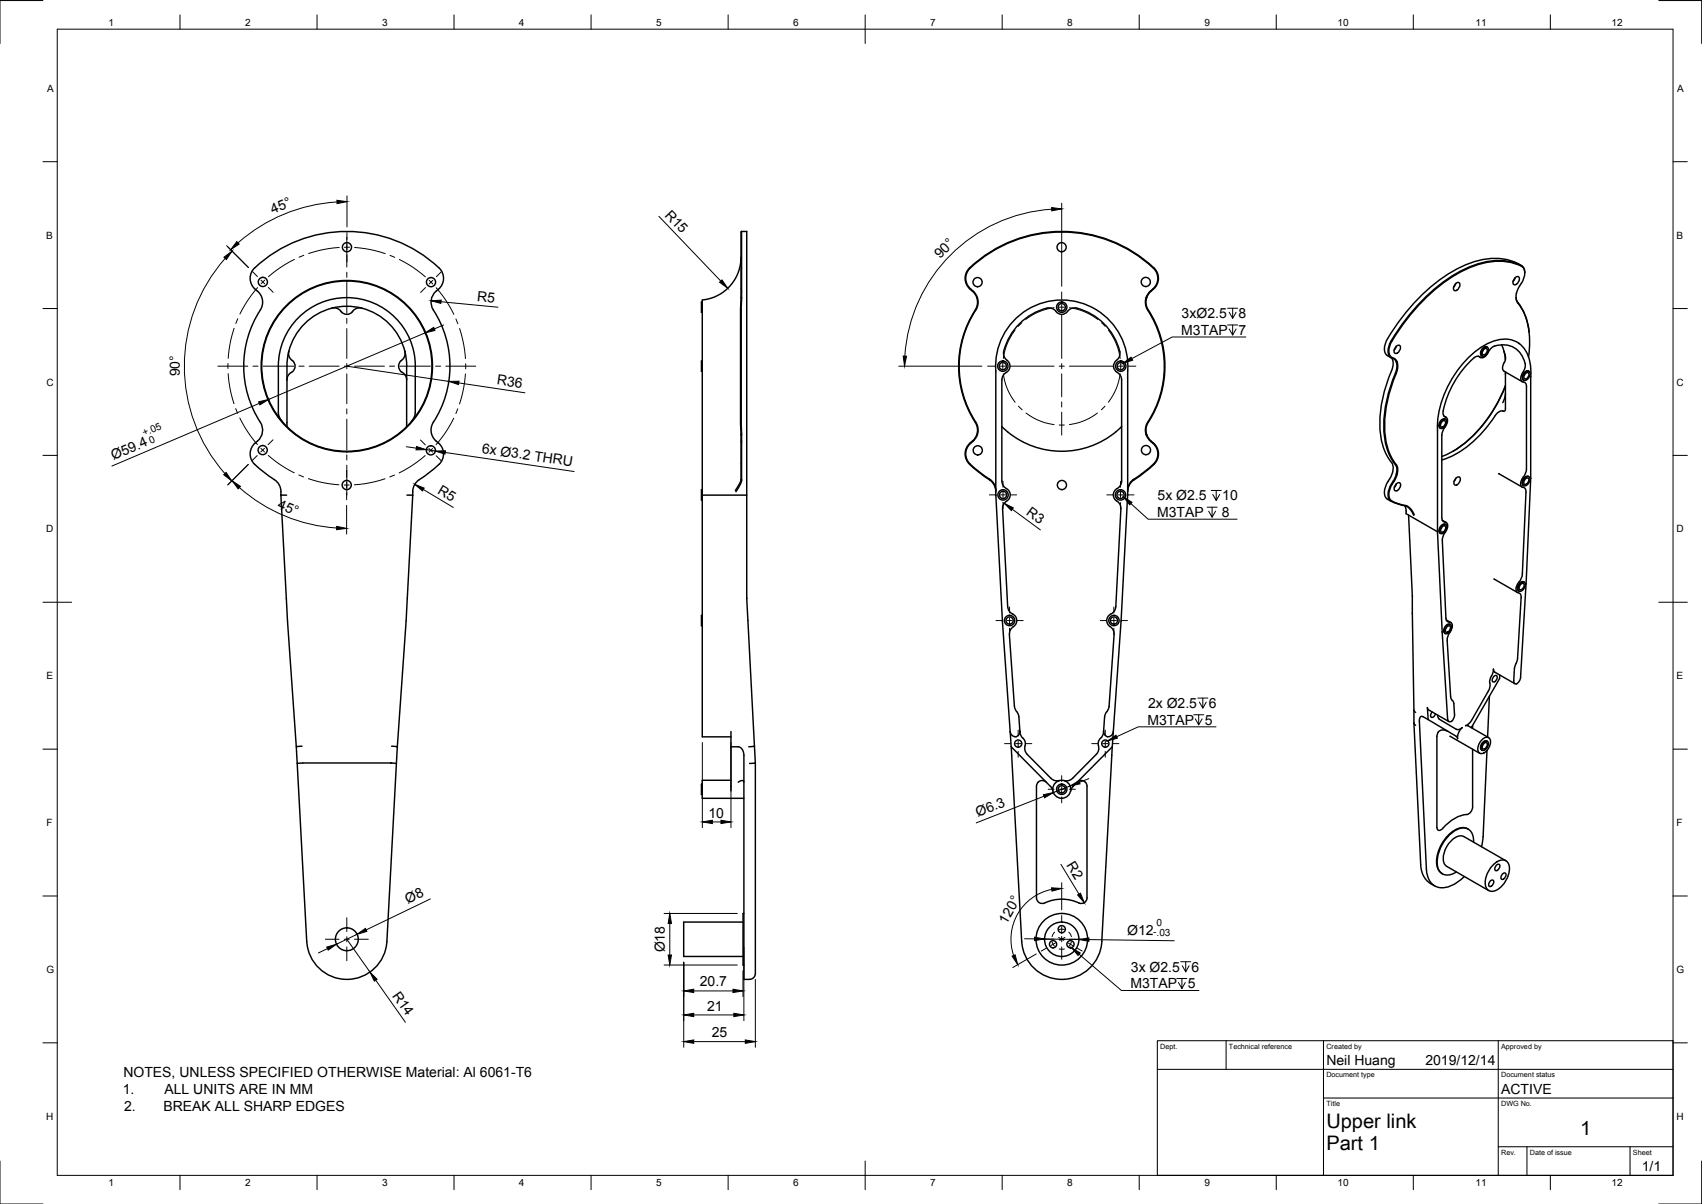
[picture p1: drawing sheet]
<svg xmlns="http://www.w3.org/2000/svg" width="594mm" height="420mm" viewBox="0 0 594 420" stroke-linecap="round" stroke-linejoin="round" font-family="sans-serif">
<g fill="none" stroke="#000" stroke-width=".51">
<path d="M258.7 89.8a15.4 15.4 0 0 1-13.6 15.1v152.2h10M258.8 80.8h1.8l.1 128 2.6 51.6M258.8 80.8v86.9l-.4 1.3-1.5 2.6M258.8 80.8l-.1 .2-.2 26.5 .2 59.8-.4 1.1-1.6 2.8M508.1 99a.82 .82 0 0 1 1.4 0 2.08 2.08 0 0 1-1.7 2.4 1.52 1.52 0 0 1 .3-2.4zM508.1 98.9l-.7 1.3M528.9 96.9a.82 .82 0 0 1 1.4 0 2.08 2.08 0 0 1-1.7 2.5 1.52 1.52 0 0 1 .3-2.5zM528.9 96.9l-.8 1.3M529.8 92a21.7 21.7 0 0 0-18.6 .6 62.9 62.9 0 0 0-26.9 25.5M529.8 92h.1M529.9 92l1.3 .8M532.2 95.2l-.3-1.6a3.1 3.1 0 0 0-2.4-1.6 23.9 23.9 0 0 0-19.1 2.3 64.9 64.9 0 0 0-25.5 26.2 3.3 3.3 0 0 0 1.4 4.6 3.8 3.8 0 0 1 1 4.6 44.6 44.6 0 0 0-3.9 24.1 24.6 24.6 0 0 0 4.1 9.2 6.5 6.5 0 0 1-1.2 4.9 6.2 6.2 0 0 0-1.3 6.5 11.5 11.5 0 0 0 5.5 2.1"/>
<path d="M89.9 101.6a5 5 0 0 1 1 6.6 36.2 36.2 0 0 0 .4 39.9 5.5 5.5 0 0 1-2.6 6.9 5.1 5.1 0 0 0 .9 7.7l4.5 3.6a6 6 0 0 1 3.9 6.5h2.1M115.9 107.5h1.4l1.1 .6a2.84 2.84 0 0 0 5 .1l1.4-.7h1.4M115.9 107.5a20.9 20.9 0 0 0-15.1 15.1M126.3 107.5a20.9 20.9 0 0 0-10.4 0M126.3 107.5a20.9 20.9 0 0 1 15 15.1M152.2 101.6a5 5 0 0 0-.9 6.6 36.2 36.2 0 0 1-.4 39.9 5.2 5.2 0 0 0 2.1 6.5M153 101l-.8 .6M153 101a5 5 0 0 0 .2-7.5 46.8 46.8 0 0 0-65.1 .9 5.2 5.2 0 0 0 1.8 7.2M245.1 105.4h-.3v3.6h.3M339.4 101.6a5.2 5.2 0 0 1-.9-8.1 46.8 46.8 0 0 1 65 .9 5.2 5.2 0 0 1-1.7 7.2M339.4 101.6a5 5 0 0 1 1 6.6 36.6 36.6 0 0 0 .5 40.2 5 5 0 0 1-1.5 5.5 5.1 5.1 0 0 0-1 8.2M375.8 107.5a20.3 20.3 0 0 1 15.1 16.3l-.7 1.5a2.71 2.71 0 0 0-1.5 2.6 2.71 2.71 0 0 0 1.7 2.4l.9 1.2 .2 1.1v35.3"/>
<path d="M375.8 107.5a3.8 3.8 0 0 0-3.9 1.8 2.67 2.67 0 0 1-3.7-1.1l-1-.6a4.1 4.1 0 0 0-3.3 .4 20.1 20.1 0 0 0-13.6 15.8l.7 1.5a2.71 2.71 0 0 1 1.5 2.6 2.71 2.71 0 0 1-1.7 2.4l-.9 1.2-.2 1.1M400.8 108.2a36.5 36.5 0 0 1-.5 40.1 5 5 0 0 0 1.5 5.6M401.8 101.6a5 5 0 0 0-1 6.6M484.3 118.2a4.5 4.5 0 0 0 0 5.9M529.2 103.8l.6 1.8M529.8 105.6a19.1 19.1 0 0 1 3.9 10.3M530.1 119.7l.3 .3M100.8 122.6v1.5l.5 1.1a2.81 2.81 0 0 1 1.7 2.7 2.81 2.81 0 0 1-1.9 2.5l-.7 .9-.2 1.3M100.8 122.6l-.6 4.4v21.9M141.3 122.6v1.5l-.5 1.1a2.83 2.83 0 0 0-1.7 2.7 2.83 2.83 0 0 0 1.9 2.5l.7 .9 .2 1.3M141.3 122.6l.7 4.4-.1 21.9M245.1 126h-.3v3.6h.3"/>
<path d="M349.7 132.6v35.3M484.3 124.1l1.2 .7M485.7 124.9l.5 1v1.9a50.2 50.2 0 0 0-4.4 23.5 19.5 19.5 0 0 0 4.2 10.6 6.8 6.8 0 0 1-1.5 6.1 4.6 4.6 0 0 0-.2 6.2M486 124.8l.5 .3M486.5 125a4.1 4.1 0 0 1 .9 5.3 41.6 41.6 0 0 0-3.3 25.1 18.2 18.2 0 0 0 3.5 7l.3 1.1-.3 2M487.4 120.9a.82 .82 0 0 1 1.4 0 2.08 2.08 0 0 1-1.8 2.4 1.52 1.52 0 0 1 .4-2.4zM487.4 120.8l-.8 1.3M516 124.3l.8 .5M517.9 121.5a.91 .91 0 0 1 1.3-.3 .91 .91 0 0 1 .3 1.2 1.88 1.88 0 0 1-2.3 1.8l-.2-1.2zM518 121.9a.65 .65 0 0 1 1.1-.1 1.54 1.54 0 0 1-1.5 2l-.2-.9zM519.1 121.2a1.91 1.91 0 0 0-2.3 2.3l.5 .8M524.1 120.3l.9 2.4"/>
<path d="M525 129.5l6.3 3.7M525 122.7l.4 2.9M525 122.7l.5 2-.4 1.7a2.49 2.49 0 0 0-.1 3.1M525.5 134.6a46.5 46.5 0 0 1-18.3 22.8M525.5 137.5l-1 3M525.5 129.8v.8M525.5 134.7a45 45 0 0 1-19.3 23.3l-2.9 1.3M525.7 129.9l-.2 .5v12.4a.8 .8 0 0 1-.5 .7 .8 .8 0 0 1-.9-.1l-1.4 .7a49 49 0 0 1-14.5 14.3l-4.9 2.1M531.7 132.6l.2 .1M531.7 133.3l.7 .3 .4 1.2v28.9a6.5 6.5 0 0 1-1.7 3.7 1.82 1.82 0 0 0-.3 1.8 1.82 1.82 0 0 0 1.5 1.2l.3 1.3-1.2 28.7-.4 1.4-.8 1.4M532.3 126.9a5.6 5.6 0 0 1-1.2 4l-.3 1.3a1.05 1.05 0 0 0 .9 1.1M532.4 126.9a7.8 7.8 0 0 0-11.9-5.4l-.4 .4a4.5 4.5 0 0 1-2.9 3l-.6-.3a1.54 1.54 0 0 0-2.2 .4 34.5 34.5 0 0 0-10.7 18.4"/>
<path d="M532.5 129.9a.91 .91 0 0 1 1.2-.3 .91 .91 0 0 1 .3 1.2 1.88 1.88 0 0 1-2.2 1.8l-.2-1.1zM532.5 130.3a.65 .65 0 0 1 1.1 0 1.54 1.54 0 0 1-1.4 1.9l-.3-.9zM533.5 124.6a24.2 24.2 0 0 0-3.7-18.9 5.4 5.4 0 0 1 .6-5.9 5.3 5.3 0 0 0 1.1-6.6 19.9 19.9 0 0 0-16.9-.4 58.9 58.9 0 0 0-27.1 23.6l-1.6 2.6a4.6 4.6 0 0 0-.2 5.6l.3 .2M533.7 129.6a1.91 1.91 0 0 0-2.4 2.4l.4 .6M98.5 147a4.9 4.9 0 0 1-1.3-3v-16.2a23.9 23.9 0 0 1 23.9-23.9 23.9 23.9 0 0 1 23.8 23.9v16.2a4.8 4.8 0 0 1-1.3 3M153 154.6a5.1 5.1 0 0 1-.5 8.1l-4.5 3.6a6 6 0 0 0-3.9 6.5h-2.1M349.7 148.8l.6 .7a29.7 29.7 0 0 0 41.2-.6v-.1M401.8 153.9a5.2 5.2 0 0 1 .3 8.8l-6.2 4.7M502.6 149.4l.2 .1M503.4 146.7a.91 .91 0 0 1 1.2-.4 .91 .91 0 0 1 .3 1.3 1.88 1.88 0 0 1-2.2 1.8l-.2-1.2zM503.4 147.1a.65 .65 0 0 1 1.1-.1 1.54 1.54 0 0 1-1.4 2l-.3-.9zM503.7 143.4a1.87 1.87 0 0 0 1.3 2.4 3 3 0 0 1-.7 3.3"/>
<path d="M504 145.2l.7 .4M504.4 149.1l-.8 1.3-.3 1.4v29.4a1.81 1.81 0 0 0 1.6 1.2 3 3 0 0 1-.7 3.8l-.8 2.3 1.4 27.7a1.74 1.74 0 0 0 1.7 1.1 2.91 2.91 0 0 1-.7 3.8l-.7 2.3 1.3 19.8 1 2.4 .3 3.8-.3 1.4a1.04 1.04 0 0 1-1 1.1 1.04 1.04 0 0 1-1.1-.9l-1.9-30.5-1.6-34.9M504.4 146.2l.2 .1M504.4 146.2a2.09 2.09 0 0 0-1.8 3.1M98 172.8a2537.4 2537.4 0 0 0 5.4 87.8l2-.2M144.1 172.8a2609.9 2609.9 0 0 1-5.4 87.8M245.1 170.9h-.3v3.6h.3M245.1 172.8h15.5M338.4 162.1l3.7 3.1 3.4 2.3M338.6 161.9l2.9 2.5 4.7 3.5 1.1 1.7 .3 1.6M338.6 161.9a5.1 5.1 0 0 1 1.3-8.2 5.2 5.2 0 0 0 .7-6.4 36.5 36.5 0 0 1 .5-40.2l.3-.9a5.2 5.2 0 0 0-1.9-4.7 5 5 0 0 1-.9-7.9 46.6 46.6 0 0 1 64.8 .9 5.2 5.2 0 0 1-2.1 7.3 5.2 5.2 0 0 0-.7 6.5 36.5 36.5 0 0 1-.5 40.1l-.2 1a5.1 5.1 0 0 0 1.8 4.7 5 5 0 0 1 .2 8.5l-6.1 4.6M345.5 167.5l1.5 1.8 .6 2.3"/>
<path d="M349.7 167.9a4.1 4.1 0 0 0 2.4 3.3 2.62 2.62 0 0 1-1.1 4l-.9 1.3-.1 1.1 1.7 34.2M391.2 177.6l-1.7 34.2M393.6 172.8v-42.9a23.1 23.1 0 0 0-23-25.2 23.1 23.1 0 0 0-23 25.2v42.9l2.3 43.9 2.7 38.6M393.6 172.8l-2.3 43.9M484.3 174.2l1.2 .7M486.5 168.1a6.1 6.1 0 0 0-1.2 6.2 16.5 16.5 0 0 0 5.8 2.3l1.3 1 1.2 2M487.4 168.8a.82 .82 0 0 1 1.4 0 2.08 2.08 0 0 1-1.7 2.5 1.52 1.52 0 0 1 .3-2.5zM487.4 168.8l-.7 1.3M487.7 165.5l-1.2 2.6M490.3 176.5l.5 1.8M490.5 176.5l1.7 1.2 1.3 2.1M490.8 178.3v1l11 6.3"/>
<path d="M491.7 179.7l1.3 28.3 .5 44.2 .6 .9M508.2 166.9l-.6 1M508.2 166.8a.82 .82 0 0 1 1.5 0 2.08 2.08 0 0 1-1.8 2.5 1.52 1.52 0 0 1 .3-2.5zM523.1 165.3l8.2 4.7M532.4 166.7a.91 .91 0 0 1 1.3-.3 .91 .91 0 0 1 .3 1.2 1.88 1.88 0 0 1-2.3 1.8l-.2-1.2zM532.5 167.1a.65 .65 0 0 1 1.1 0 1.54 1.54 0 0 1-1.5 1.9l-.2-.9zM533.6 166.4a1.91 1.91 0 0 0-2.3 2.4l.5 .7M534.3 166.8v-35a14.2 14.2 0 0 0-3.6-11.6 10.3 10.3 0 0 0-11.4-.3 35.3 35.3 0 0 0-17.5 30.6v35.1M534.3 166.9l-1.6 36.8M534.3 166.8v.1M501.8 185.6h.1M503.4 181.5l1.4 .8"/>
<path d="M503.4 183.4a.91 .91 0 0 1 1.3-.4 .91 .91 0 0 1 .3 1.3 1.88 1.88 0 0 1-2.3 1.8l-.2-1.2zM503.5 183.8a.65 .65 0 0 1 1.1-.1 1.54 1.54 0 0 1-1.5 2l-.2-.9zM504.6 183.1a1.91 1.91 0 0 0-2.3 2.4l.5 .7M245.1 214.8h-.3v3.6h.3M351.8 211.7a3.8 3.8 0 0 0 2.4 3.1 2.62 2.62 0 0 1-.9 4.2l-.8 1.3-.2 1.1M389.5 211.7a3.8 3.8 0 0 1-2.5 3.1 2.62 2.62 0 0 0 .9 4.2l.8 1.3 .2 1.1-1.8 25.1M391.3 216.7l-2.7 38.6M493 208h.1M504.8 216.3l1.6 1M505 218.3a.91 .91 0 0 1 1.3-.3 .91 .91 0 0 1 .3 1.2 1.88 1.88 0 0 1-2.2 1.8l-.2-1.2zM505.1 218.7a.65 .65 0 0 1 1.1 0 1.54 1.54 0 0 1-1.4 1.9l-.3-.9zM506.1 217.9l.2 .1"/>
<path d="M506.1 217.8a2.09 2.09 0 0 0-1.8 3.2l.2 .1M521.4 202.1l8.3 4.7M530 206.2l.2 .1M530.2 203.2a2.71 2.71 0 0 0-.5 3.6l.3 .1a1.33 1.33 0 0 1 .9 1.6l-1.2 21.3-1 3.2-.3 4.6M530.8 203.5a.91 .91 0 0 1 1.2-.3 .91 .91 0 0 1 .4 1.2 1.88 1.88 0 0 1-2.3 1.8l-.2-1.2zM530.8 203.9a.65 .65 0 0 1 1.1-.1 1.54 1.54 0 0 1-1.4 2l-.2-.9zM532 203.2a1.91 1.91 0 0 0-2.4 2.3l.4 .7M532.7 203.7l-1.9 32.6M532.7 203.7h.1M352.3 221.4l1.8 25.1 1.5 3.6M521.4 236a.65 .65 0 0 1 1.1 0 1.54 1.54 0 0 1-1.4 1.9l-.2-.9zM521.7 234.5l7.1 4.1"/>
<path d="M521.7 234.5l-.4-1-.2 1.2a5.9 5.9 0 0 0-1 4.1l-.2 1.4-.4 1-5.9 10.2-.9 1.2-1.1 .6 .9 .1M523.5 235.6l-.1 1.2-9.8 17.1M530.8 236.3l-.8 1.8a.86 .86 0 0 1-1.5 .2l-.1-.7M255.1 255.3v5.3M352.6 255.3l.4 5.3M355.6 250.2l.4 4.9a4.4 4.4 0 0 0 1.6 3.3l.3 .9a4 4 0 0 0 .6 3.9l8.3 8.4 1.4 .8h1.6M356 255.1a1.72 1.72 0 0 1-1.6 2.1 1.72 1.72 0 0 1-1.8-1.9M493.5 247.7l.6 .9M493.5 252.3l2.4 49.7 .6 2.9a6.8 6.8 0 0 0 2.9 3.5l1.4 .8M498.5 251.1l-.3-4.2 .5 .8 7 4.1M499.9 248.4l-.4 .7a.75 .75 0 0 0 .1 1.2 .75 .75 0 0 0 1.1-.5l.4-.7M501.8 249.5l.2 .9 .4 .6"/>
<path d="M502 255.6l-.5 1.4 .1 31.8a1.02 1.02 0 0 0 .8 1 1.02 1.02 0 0 0 1.2-.7 13.7 13.7 0 0 1 9.1-5.1l.9-1 .4-1.4M502.4 251l5.9 3.5h1.2l.9-.6-1.2 1.6-.4 1.2v1.1M505.4 255.2a2.47 2.47 0 0 0-3.4 .4M506.1 256.9l10.4 6M508.8 257.8l-.6-.9-11.5-6.8a1.09 1.09 0 0 0-1.2 .4 1.09 1.09 0 0 0-.1 1.2l2.5 51.6a5.9 5.9 0 0 0 5.2 6.5 11.3 11.3 0 0 0 8-3.9M512.5 253.3l7.1 4.1M514 253.2v1M517.1 258.4l.4-.5a1.56 1.56 0 0 1 2.1-.5 1.56 1.56 0 0 1 .6 2.1 3.9 3.9 0 0 1-3.5 3.4 2.74 2.74 0 0 1-.1-4zM517.9 259a.91 .91 0 0 1 1.3-.3 .91 .91 0 0 1 .3 1.2 1.88 1.88 0 0 1-2.3 1.8l-.2-1.1zM518 259.4a.65 .65 0 0 1 1.1 0 1.54 1.54 0 0 1-1.5 1.9l-.2-.9zM519.1 258.7a1.91 1.91 0 0 0-2.3 2.4l.5 .7M519.9 243l-.7 14.2"/>
<path d="M103.4 260.6l.3 5.8h34.7l-3.4 62.1a14 14 0 0 1-13.9 13.3 14 14 0 0 1-14-13.3l-3.4-62.1M136.7 260.4l2 .2-.3 5.8M245.1 273.6h-.3v3.6h.3M255.1 276v-15.4h2.5a2.69 2.69 0 0 1 2.1 3v78.2h1.9M255.1 272.3h-10v6.3h14.6M257.6 273a1.35 1.35 0 0 1 2-.2l.1 .2M263.3 260.4l-2 .2M263.3 260.4l.4 5.9-2.1 .1M263.7 266.3v72.8a2.19 2.19 0 0 1-2 2.7M353 260.6l3.6 67.9a14 14 0 0 0 14 13.3 14 14 0 0 0 14-13.3l3.5-64.9M353 260.6l13.7 13.9 .8 1.5M365.2 273a2.01 2.01 0 0 0-2.2-.5 2.01 2.01 0 0 0-1.2 1.9v38.9a2.01 2.01 0 0 0 2.9 1.8 14.9 14.9 0 0 1 12.7 .2 2 2 0 0 0 2-2v-38.9a2.01 2.01 0 0 0-1.2-1.9 2.01 2.01 0 0 0-2.2 .5"/>
<path d="M382.7 263.2l-8.7 8.8-1.5 .5-1.1-.1M388.2 260.6l-13.7 13.9-.8 1.5M514 261.5v20.1M519 261.9l-1.3 30-.6 3.6M512.5 289.3a5 5 0 0 0-6.1 1.3 12.8 12.8 0 0 0-4.6 12.4l.9 1.4 .6 .4M514.3 293.9a4 4 0 0 0-3.7-5 11.6 11.6 0 0 0-8.4 8.6 7 7 0 0 0 .9 7.2 4.3 4.3 0 0 0 5.2-.4M259.7 318.8h-.3v18h.3M503.3 304.8l.2 .1M520.2 307.4a.65 .65 0 0 1 1.1 0 1.54 1.54 0 0 1-1.4 1.9l-.2-.9zM521.3 301.7l.7-.6a2.71 2.71 0 0 1 2.8-1 2.71 2.71 0 0 1 2 2.2 8.6 8.6 0 0 1-5.6 8.7 2.75 2.75 0 0 1-2.7-3.8l.7-2.5zM522.4 301.9a.65 .65 0 0 1 1.1-.1 1.54 1.54 0 0 1-1.5 2l-.2-.9zM524.5 304.9a.65 .65 0 0 1 1.1 0 1.54 1.54 0 0 1-1.5 2l-.2-1z"/>
<path d="M525.6 300.4l-14.6-8.5a4.7 4.7 0 0 0-5.4 2.6 6.8 6.8 0 0 0-1.1 7.5l15.1 8.8M259.4 321.8h-20.8v12h20.8"/>
<circle cx="91.7" cy="98.4" r="1.6"/>
<circle cx="121.1" cy="86.3" r="1.6"/>
<circle cx="150.4" cy="98.5" r="1.6"/>
<circle cx="341.2" cy="98.5" r="1.6"/>
<circle cx="370.6" cy="86.3" r="1.6"/>
<circle cx="399.9" cy="98.4" r="1.6"/>
<circle cx="370.6" cy="107.2" r="1.81"/>
<circle cx="370.6" cy="107.2" r="1.26"/>
<circle cx="121.1" cy="127.8" r="29.7"/>
<circle cx="121.1" cy="127.8" r="29.9"/>
<circle cx="350" cy="127.8" r="1.81"/>
<circle cx="350" cy="127.8" r="1.26"/>
<circle cx="391.2" cy="127.8" r="1.81"/>
<circle cx="391.2" cy="127.8" r="1.26"/>
<circle cx="91.7" cy="157.1" r="1.6"/>
<circle cx="150.4" cy="157.2" r="1.6"/>
<circle cx="341.3" cy="157.2" r="1.6"/>
<circle cx="400" cy="157.1" r="1.6"/>
<circle cx="121" cy="169.3" r="1.6"/>
<circle cx="350.1" cy="172.7" r="1.81"/>
<circle cx="350.1" cy="172.7" r="1.26"/>
<circle cx="370.7" cy="169.3" r="1.6"/>
<circle cx="352.4" cy="216.5" r="1.81"/>
<circle cx="352.4" cy="216.5" r="1.26"/>
<circle cx="388.8" cy="216.5" r="1.81"/>
<circle cx="388.8" cy="216.5" r="1.26"/>
<circle cx="355.4" cy="259.5" r="1.26"/>
<circle cx="370.6" cy="275.4" r="1.81"/>
<circle cx="370.6" cy="275.4" r="1.26"/>
<circle cx="370.6" cy="275.4" r="3.1"/>
<circle cx="121.1" cy="327.8" r="4"/>
<circle cx="370.6" cy="327.8" r="6"/>
<circle cx="370.6" cy="327.8" r="9"/>
</g>
<circle cx="136.4" cy="266.3" r=".25" fill="#000"/>
<!-- layer: TitleBlock -->
<path d="M404 363.2h180v47h-180zM404 373.2h180M428 363.2v10M462 363.2v47M523 363.2v47M462 383.2h122M523 400.2h61M533 400.2v10M569 400.2v10" fill="none" stroke="#000" stroke-width=".36"/>
<!-- layer: Border -->
<g fill="none" stroke="#000" stroke-width=".35">
<path d="M15 .2h-15v15M20 10.2h564v400h-564zM62.8 5.2v5M110.7 5.2v5M158.5 5.2v5M206.3 5.2v5M254.1 5.2v5M302 5.2v10M349.8 5.2v5M397.6 5.2v5M445.5 5.2v5M493.3 5.2v5"/>
<path d="M541.1 5.2v5M579 .2h15v15M15 56.4h5M584 56.4h5M15 107.7h5M584 107.7h5M15 158.9h5M584 158.9h5M15 210.2h10M579 210.2h10M15 261.4h5M584 261.4h5"/>
<path d="M15 312.7h5M584 312.7h5M15 363.9h5M584 363.9h5M0 405.2v15h15M62.8 410.2v5M110.7 410.2v5M158.5 410.2v5M206.3 410.2v5M254.1 410.2v5M302 405.2v10M349.8 410.2v5"/>
<path d="M397.6 410.2v5M445.5 410.2v5M493.3 410.2v5M541.1 410.2v5M594 405.2v15h-15"/>
</g>
<!-- layer: Center Lines -->
<g fill="none" stroke="#000" stroke-width=".35">
<path d="M88.1 94.8l1.8 1.7M91.1 97.8l1.3 1.2M92.4 97.8l-1.3 1.2M102.8 90.5l-4.8 2.8-4.3 3.3M106 89.1l-1.6 .7M118.4 86.4l-5.4 .7-5.3 1.4M120.2 86.3h1.8M121.1 82.8v10.4M121.1 95v1.8M121.1 98.6v10.7M121.1 81.2v2.4M121.1 85.4v1.8"/>
<path d="M121.1 89v2.4M123.8 86.4l5.4 .7 5.3 1.4M136.1 89.1l1.7 .7M139.4 90.6l4.8 2.7 4.3 3.3M149.8 97.8l1.3 1.3M151.1 97.8l-1.3 1.3M154 94.9l-1.7 1.7M81.7 114.6l-1.1 3.8-.9 6.7M83 111.2l-.7 1.7M89.9 100.4l-3.4 4.4-2.8 4.8M93.6 100.3l1.7 1.7M121.1 111.1v1.8"/>
<path d="M121.1 114.7v10.4M148.5 100.4l-1.7 1.7M152.3 100.4l3.4 4.5 2.7 4.8M159.2 111.3l.6 1.7M160.4 114.7l1.5 5.7 .6 4.7M354.3 115.3a20.4 20.4 0 0 0-4.1 9.8M356.7 112.6l-1.3 1.3M367.9 107.4a20.6 20.6 0 0 0-9.8 4.1M369.7 107.2h1.8M370.6 101.9v2.6M370.6 106.3v1.8M370.6 109.9v15.2"/>
<path d="M373.3 107.4a20.4 20.4 0 0 1 9.8 4.1M384.5 112.6l1.3 1.3M386.9 115.3a20.4 20.4 0 0 1 4.1 9.8M76.1 127.8h10.4M79.6 126.8v1.8M79.7 130.4l.5 4.8 1.5 5.7M88.3 127.8h1.8M91.9 127.8h10.7M104.4 127.8h1.8M107.9 127.8h10.5M120.2 127.8h1.7M121.1 126.9v1.8"/>
<path d="M121.1 130.5v10.4M123.7 127.8h10.5M136 127.8h1.8M139.5 127.8h10.7M152 127.8h1.8M155.6 127.8h10.5M162.5 130.5l-.6 4.8-1.5 5.7M162.5 126.9v1.8M344.7 127.8h2.6M349.1 127.8h1.8M350 126.9v1.8M350.2 130.5a20.4 20.4 0 0 0 4.1 9.9"/>
<path d="M352.7 127.8h15.2M369.7 127.8h1.8M370.6 126.9v1.8M370.6 130.5v8M373.3 127.8h15.2M390.3 127.8h1.8M391 130.5a20.4 20.4 0 0 1-4.1 9.9M391.2 126.9v1.8M393.8 127.8h2.7M82.3 142.6l.7 1.6M83.7 145.9l2.7 4.8 3.5 4.4M89.8 159l-1.7 1.7"/>
<path d="M91.1 156.4l1.2 1.3M92.3 156.5l-1.3 1.2M93.6 158.9l4.3 3.3 4.8 2.8M95.3 153.5l-1.7 1.7M121.1 142.7v1.8M121.1 146.3v10.7M121.1 158.8v1.7M146.8 153.5l1.7 1.8M148.4 159l-4.3 3.3-4.8 2.7M149.7 156.5l1.3 1.3M151 156.5l-1.3 1.3M152.3 159l1.7 1.8"/>
<path d="M158.4 145.9l-2.8 4.8-3.4 4.5M159.8 142.7l-.7 1.6M355.5 141.7l1.3 1.3M358.1 144.1a20.1 20.1 0 0 0 9.8 4.1M369.7 148.3h1.8M370.6 140.3v1.7M370.6 143.8v8M383.1 144.1a20.1 20.1 0 0 1-9.8 4.1M385.7 141.7l-1.3 1.3M104.3 165.7l1.7 .7M107.6 167l5.3 1.5 5.4 .7M120.1 169.3h1.8"/>
<path d="M121 172v2.4M121.1 162.3v10.5M134.4 167.1l-5.3 1.4-5.4 .7M137.7 165.8l-1.6 .7M345.3 172.7h2.1M349.2 172.7h1.8M350.1 168v2M350.1 171.8v1.8M350.1 175.4v2.1M352.8 172.7h2M347.6 216.6h2.1M351.5 216.6h1.8"/>
<path d="M352.4 211.8v2.1M352.4 215.7v1.7M352.4 219.2v2.1M355.1 216.6h2M384 216.6h2.1M387.9 216.6h1.8M388.8 211.8v2.1M388.8 215.7v1.7M388.8 219.2v2.1M391.5 216.6h2.1M350.6 259.5h2.1M354.5 259.5h1.8"/>
<path d="M355.4 254.8v2M355.4 258.6v1.8M358.1 259.5h2.1M355.4 262.2v2M365.8 275.4h2.1M369.7 275.4h1.8M370.6 270.7v2.1M370.6 274.5v1.8M370.6 278.1v2.1M373.3 275.4h2M370.6 319.5v2.1M113.6 327.8h4.8"/>
<path d="M120.2 327.8h1.7M121.1 320.3v4.8M121.1 326.9v1.8M121.1 330.5v4.8M123.7 327.8h4.8M363.6 327.8h4.3M365.3 330.9l-1.8 1"/>
</g>
<!-- layer: Dimensions -->
<g fill="none" stroke="#000" stroke-width=".35">
<path d="M117.6 70.5a57.4 57.4 0 0 0-34.5 14.2M121.1 68.4v10.8M230 75.5l21.6 22.6M367.1 73a54.9 54.9 0 0 0-51.3 51.3M370.6 70.9v29M78.6 90.2a56.7 56.7 0 0 0-.1 75.1M79.1 85.7l7.6 7.7M148.4 116.2l-54.7 23.2M153.9 105.3l19.9 1.9M154.8 113.4l-3.2 1.4M121.1 127.8l35.6 5.3M160.1 133.6l23.1 3.5"/>
<path d="M313.7 127.8h29M90.5 140.8l-51.4 21.8M141.9 155.9l3.4 .5M148.8 156.9l3.1 .5M155.4 157.9l45 6.6M83.5 170.1a56.6 56.6 0 0 0 34 14.1M86.7 162.1l-7.2 7.1M121 176.4v10M147.8 170.8l10.4 6.3M353.4 177.7l9.8 7.2M245.2 259.1v29.7M255.1 259.1v29.7"/>
<path d="M364.4 277.9l-23.7 9.3M373.5 274.3l-5.8 2.3M380 271.7l-3.2 1.3M248.6 286.8h3.1M150.2 313.7l-22.4 10.8M231.8 318.8h25.5M367.1 310.4a17.7 17.7 0 0 0-13.3 23M370.3 301.6l6.3 10.4M370.6 308v9.5M114.3 331l-3.2 1.5M121.1 327.8l8 11.4M124.7 326l-7.2 3.5"/>
<path d="M231.8 336.8h25.5M233.8 322.3v11M238.7 335.8v29.7M259.3 338.8v9M259.7 330.5v25.7M357.6 327.6h3.5M361.7 332.9l-8.2 4.7M364.6 327.7l12 .2M131.1 342.1l10.4 14.6M242.1 345.8h13.7M242.1 354.2h14M263.7 341.8v23.7"/>
<path d="M242.1 363.5h18"/>
</g>
<g fill="#000" stroke="#000" stroke-width=".35">
<path d="M117.6 69.9l3.5 .5-3.5 .7zM367.1 72.4l3.5 .5-3.5 .7zM78.2 89.8l2.8-2.2-2 3zM82.7 84.3l.8 .9-3 1.9zM251.2 98.5l.8-.8 2 2.9zM148.4 116.2l3-2 .4 1.1zM150.5 105l3.5-.3-.1 1.2zM156.7 133.1l3.5-.1-.2 1.2zM315.3 124.2l1.1 .1-.7 3.5zM90.3 140.2l3.4-.8-3 1.9zM145.4 155.8l3.4 1.1-3.6 .1zM151.9 157.4l3.6-.1-.2 1.2z"/>
<path d="M78.1 165.7l.8-.8 2 2.9zM81 167.7l2.9 2-.8 .9zM144.8 169l3.3 1.3-.6 1zM350.5 175.6l3.2 1.6-.7 1zM117.5 183.7l3.5 .7-3.5 .4zM364.2 277.3l3.5-.7-3.1 1.8zM373.5 274.3l3.1-1.8 .4 1zM245.2 286.8l3.4-.6v1.2zM251.7 286.2l3.4 .6-3.4 .6zM367.1 309.8l3.5 .2-3.4 1zM376.1 312.3l1-.6 1.4 3.3zM114 330.5l3.5-1-2.9 2.1z"/>
<path d="M124.7 326l2.9-2 .5 1zM233.8 318.8l.6 3.5h-1.2zM233.2 333.3h1.2l-.6 3.5zM353.3 333.7l1-.5 .9 3.4zM361.1 327l3.5 .7-3.5 .5zM129.1 339.2l2.5 2.5-.9 .7zM238.7 345.8l3.4-.6v1.2zM238.7 354.2l3.4-.6v1.2zM255.8 345.2l3.5 .6-3.5 .6zM256.1 353.6l3.6 .6-3.6 .6zM238.7 363.5l3.4-.6v1.2zM260.1 362.9l3.6 .6-3.6 .6z"/>
</g>
<!-- layer: Annotations -->
<path d="M428.5 107.6h3.5M428.5 113.4h3.5M430.3 107.6v3.5l-1.3-2.1M430.3 113.4v3.5l-1.3-2.1M431.5 109l-1.2 2.1M431.5 114.8l-1.2 2.1M434.9 117.6h-25.7l-14.1 7.6M394.7 175.7l6 5.5h31.1M424.5 253.6h-27.2l-7.5 3.5M376.7 333l14.7 12.7h27.1" fill="none" stroke="#000" stroke-width=".35"/>
<path d="M392 126.8l2.8-2.1 .5 1z" fill="#000" stroke="#000" stroke-width=".35"/>
<g font-size="21.2">
<text x="385.2" y="259.6">x6x5</text>
<text x="372.9" y="346.8">x6x5</text>
</g>
<text font-size="15" x="390.9" y="182.4">x10x 8</text>
<g font-size="7">
<text x="463" y="393.7">Upper link</text>
<text x="463" y="401.2">Part 1</text>
<text x="551.5" y="396">1</text>
</g>
<g font-size="4.9">
<text x="95.2" y="74.7" transform="rotate(-22 95.2 74.7)">45°</text>
<text x="231.9" y="75.2" transform="rotate(46 231.9 75.2)">R15</text>
<text x="328.1" y="90.5" transform="rotate(-45 328.1 90.5)">90°</text>
<text x="166.4" y="104.9" transform="rotate(5 166.4 104.9)">R5</text>
<text x="412.5" y="111.1">3xØ2.5</text>
<text x="432.3" y="111.1">8</text>
<text x="412.3" y="116.9">M3TAP</text>
<text x="432.3" y="116.9">7</text>
<text x="62.8" y="131.4" transform="rotate(-90 62.8 131.4)">90°</text>
<text x="173.3" y="134" transform="rotate(9 173.3 134)">R36</text>
<text x="39.6" y="160.5" transform="rotate(-23 39.6 160.5)">Ø59.4</text>
<text x="168" y="158" transform="rotate(8 168 158)">6x Ø3.2 THRU</text>
<text x="152.5" y="171.9" transform="rotate(31 152.5 171.9)">R5</text>
<text x="96.6" y="177.2" transform="rotate(23 96.6 177.2)">45°</text>
<text x="358" y="179.2" transform="rotate(36 358 179.2)">R3</text>
<text x="404.1" y="174.6">5x Ø2.5</text>
<text x="426.6" y="174.6">10</text>
<text x="403.9" y="180.5">M3TAP</text>
<text x="426.5" y="180.5">8</text>
<text x="400.7" y="247.1">2x Ø2.5</text>
<text x="421.9" y="247.1">6</text>
<text x="400.5" y="252.9">M3TAP</text>
<text x="420.5" y="252.9">5</text>
<text x="247.3" y="285.3">10</text>
<text x="341.3" y="285.1" transform="rotate(-21 341.3 285.1)">Ø6.3</text>
<text x="372.2" y="301.8" transform="rotate(59 372.2 301.8)">R2</text>
<text x="142.4" y="315.5" transform="rotate(-26 142.4 315.5)">Ø8</text>
<text x="351.3" y="322.6" transform="rotate(-60 351.3 322.6)">120°</text>
<text x="393.4" y="326.3" transform="rotate(1 393.4 326.3)">Ø12</text>
<text x="232.1" y="332.4" transform="rotate(-90 232.1 332.4)">Ø18</text>
<text x="394.7" y="339.1">3x Ø2.5</text>
<text x="415.9" y="339.1">6</text>
<text x="136.8" y="347.5" transform="rotate(55 136.8 347.5)">R14</text>
<text x="244.3" y="344.3">20.7</text>
<text x="394.6" y="345">M3TAP</text>
<text x="414.6" y="345">5</text>
<text x="246.8" y="352.7">21</text>
<text x="248.5" y="361.9">25</text>
<text x="463" y="371.7">Neil Huang</text>
<text x="497.5" y="371.7">2019/12/14</text>
<text x="43.1" y="375.9">NOTES, UNLESS SPECIFIED OTHERWISE Material: Al 6061-T6</text>
<text x="42.9" y="381.8">1.</text>
<text x="57.4" y="381.8">ALL UNITS ARE IN MM</text>
<text x="524" y="381.7">ACTIVE</text>
<text x="43.3" y="387.6">2.</text>
<text x="57.1" y="387.6">BREAK ALL SHARP EDGES</text>
<text x="573.1" y="408.8">1/1</text>
</g>
<g font-size="3.5">
<text x="37.9" y="8.9">1</text>
<text x="85.6" y="8.9">2</text>
<text x="133.4" y="8.9">3</text>
<text x="181.1" y="8.9">4</text>
<text x="229" y="8.9">5</text>
<text x="276.8" y="8.9">6</text>
<text x="324.7" y="8.9">7</text>
<text x="372.5" y="8.9">8</text>
<text x="420.4" y="8.9">9</text>
<text x="466.8" y="8.9">10</text>
<text x="515" y="8.9">11</text>
<text x="562.5" y="8.9">12</text>
<text x="16.4" y="32">A</text>
<text x="585.4" y="32">A</text>
<text x="16.2" y="83.3">B</text>
<text x="585.2" y="83.3">B</text>
<text x="16.2" y="134.6">C</text>
<text x="585.2" y="134.6">C</text>
<text x="50.3" y="152.3" transform="rotate(-23 50.3 152.3)">+.05</text>
<text x="52.7" y="155" transform="rotate(-23 52.7 155)">0</text>
<text x="16.2" y="185.8">D</text>
<text x="585.2" y="185.8">D</text>
<text x="16.2" y="237">E</text>
<text x="585.2" y="237">E</text>
<text x="16.2" y="288.3">F</text>
<text x="585.2" y="288.3">F</text>
<text x="403.7" y="323.1" transform="rotate(1 403.7 323.1)">0</text>
<text x="402.5" y="326.5" transform="rotate(1 402.5 326.5)">-.03</text>
<text x="16.2" y="339.6">G</text>
<text x="585.2" y="339.6">G</text>
<text x="16.2" y="390.8">H</text>
<text x="585.2" y="390.8">H</text>
<text x="37.9" y="413.9">1</text>
<text x="85.6" y="413.9">2</text>
<text x="133.4" y="413.9">3</text>
<text x="181.1" y="413.9">4</text>
<text x="229" y="413.9">5</text>
<text x="276.8" y="413.9">6</text>
<text x="324.7" y="413.9">7</text>
<text x="372.5" y="413.9">8</text>
<text x="420.4" y="413.9">9</text>
<text x="466.8" y="413.9">10</text>
<text x="515" y="413.9">11</text>
<text x="562.5" y="413.9">12</text>
</g>
<g font-size="2.5">
<text x="405" y="366">Dept.</text>
<text x="429" y="366">Technical reference</text>
<text x="463" y="366">Created by</text>
<text x="524" y="366">Approved by</text>
<text x="463" y="376">Document type</text>
<text x="524" y="376">Document status</text>
<text x="463" y="386">Title</text>
<text x="524" y="386">DWG No.</text>
<text x="524" y="403">Rev.</text>
<text x="534" y="403">Date of issue</text>
<text x="570" y="403">Sheet</text>
</g>
</svg>
